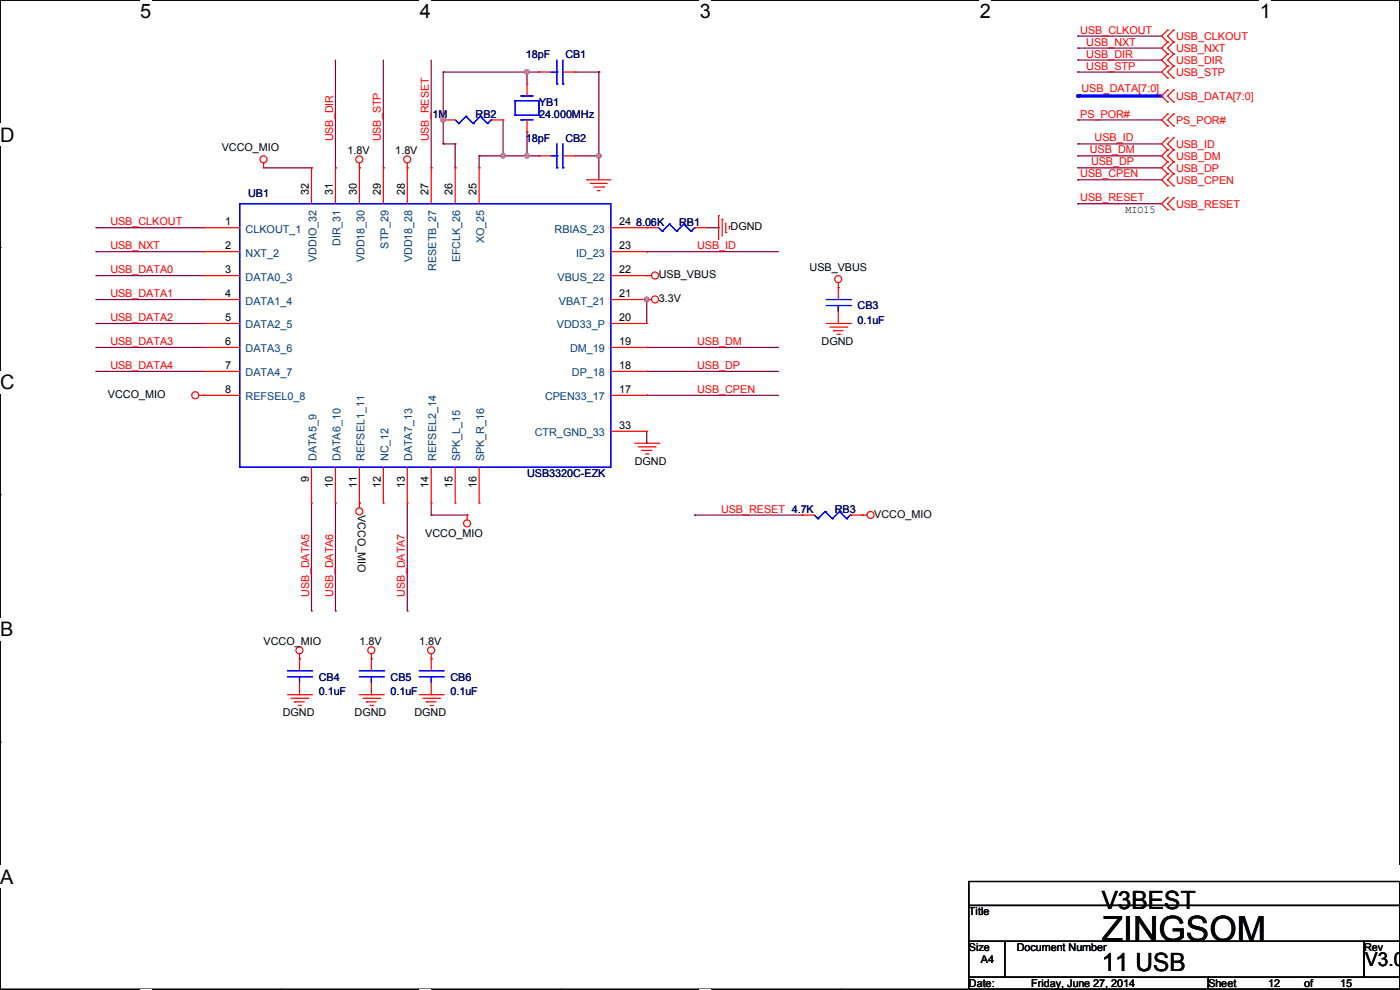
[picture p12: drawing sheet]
<svg xmlns="http://www.w3.org/2000/svg" width="297mm" height="210mm" viewBox="0 0 297 210" stroke-linecap="round" stroke-linejoin="round" font-family="sans-serif">
<path d="M0 0h297v209.8h-297z" fill="none" stroke="#000" stroke-width=".25"/>
<g fill="#fff">
<path d="M29.7 0h2.4v4.8h-2.4z"/>
<path d="M29.7 209.8h2.4v.2h-2.4z"/>
</g>
<path d="M59.4 0h.1M59.4 209.8h.1" fill="none" stroke="#000" stroke-width=".25"/>
<g fill="#fff">
<path d="M89.1 0h2.3v4.8h-2.3z"/>
<path d="M89.1 209.8h2.3v.2h-2.3z"/>
</g>
<path d="M118.8 0h.1M118.8 209.8h.1" fill="none" stroke="#000" stroke-width=".25"/>
<g fill="#fff">
<path d="M148.5 0h2.3v4.8h-2.3z"/>
<path d="M148.5 209.8h2.3v.2h-2.3z"/>
</g>
<path d="M178.2 0h.1M178.2 209.8h.1" fill="none" stroke="#000" stroke-width=".25"/>
<g fill="#fff">
<path d="M207.9 0h2.3v4.8h-2.3z"/>
<path d="M207.9 209.8h2.3v.2h-2.3z"/>
</g>
<path d="M237.6 0h.1M237.6 209.8h.1" fill="none" stroke="#000" stroke-width=".25"/>
<g fill="#fff">
<path d="M267.3 0h2.3v4.8h-2.3z"/>
<path d="M267.3 209.8h2.3v.2h-2.3z"/>
<path d="M0 26.2h3.1v4.8h-3.1z"/>
<path d="M0 78.7h3.1v4.7h-3.1z"/>
</g>
<path d="M0 52.5h.1M297 52.5h.1" fill="none" stroke="#000" stroke-width=".25"/>
<path d="M0 131.1h2.9v4.8h-2.9z" fill="#fff"/>
<path d="M0 104.9h.1M297 104.9h.1" fill="none" stroke="#000" stroke-width=".25"/>
<g fill="#fff">
<path d="M0 183.6h2.9v4.7h-2.9z"/>
<path d="M296.9 183.6h.1v4.7h-.1z"/>
</g>
<path d="M0 157.4h.1M297 157.4h.1" fill="none" stroke="#000" stroke-width=".25"/>
<g fill="none" stroke="#800040" stroke-width=".25">
<path d="M71.2 12.7v22.9M81.3 12.7v22.9M91.5 12.7v22.9M94 15.3h.1M94 15.3h17.8M94 15.3v15.2M111.8 15.3h.1M111.8 15.3v2.5M122 15.3h5M127 15.3h.1M127 15.3v22.8M228.6 10.2h.1"/>
<path d="M228.6 7.7h.1M228.6 15.3h.1M228.6 12.7h.1M228.6 15.3h17.8M228.6 10.2h17.8M228.6 7.7h17.8M228.6 12.7h17.8M71.2 35.6h.1M81.3 35.6h.1M91.5 35.6h.1M94 25.4h.1M94 30.5h.1"/>
<path d="M94 30.5h2.6M96.6 30.5h.1M96.6 35.6h.1M96.6 30.5v5.1M101.6 33.1h.1M101.6 35.6h.1M101.6 33.1h12.7M101.6 33.1v2.5M106.7 33.1h.1M106.7 25.4v7.7M111.8 28h.1M111.8 28v5.1"/>
<path d="M114.3 33.1h.1M122 33.1h5M127 33.1h.1M228.6 25.4h.1M228.6 25.4h17.8M20.4 48.3h.1M20.4 53.4h.1M20.4 58.5h.1M20.4 48.3h22.8M20.4 53.4h22.8M20.4 58.5h22.8M137.2 53.4h.1"/>
<path d="M137.2 53.4h27.9M149.9 48.3h2.5M152.4 48.3h.1M20.4 63.5h.1M20.4 68.6h.1M20.4 73.7h.1M20.4 78.8h.1M20.4 63.5h22.8M20.4 68.6h22.8M20.4 73.7h22.8M20.4 78.8h22.8M137.2 94h.1"/>
<path d="M137.2 91.5v2.5M66.1 106.7v22.9M71.2 106.7v22.9M86.4 106.7v22.9M66.1 129.6h.1M71.2 129.6h.1M86.4 129.6h.1"/>
</g>
<g fill="#f0f" stroke="#f0f" stroke-width=".25">
<circle cx="127" cy="33" r=".49"/>
<circle cx="111.8" cy="15.3" r=".49"/>
<circle cx="94" cy="25.4" r=".49"/>
<circle cx="111.8" cy="33" r=".49"/>
<circle cx="106.7" cy="33" r=".49"/>
</g>
<path d="M228.6 20.4h17.8" fill="none" stroke="#00f" stroke-width=".76"/>
<circle cx="228.6" cy="20.4" r=".38" fill="#00f"/>
<g fill="none" stroke="#800040" stroke-width=".25">
<path d="M111.8 15.3h.1M111.8 15.3h2.5M55.9 35.6h10.2M66.1 35.6h.1M228.6 30.5h.1M228.6 33.1h.1M228.6 35.6h.1M228.6 38.1h.1M228.6 35.6h17.8M228.6 30.5h17.8M228.6 33.1h17.8M228.6 38.1h17.8"/>
<path d="M228.6 43.2h.1M228.6 43.2h17.8M137.2 73.7h.1M137.2 78.8h.1M137.2 63.5h.1M137.2 73.7h27.9M137.2 78.8h27.9M137.2 63.5v5.1M137.2 83.9h.1M137.2 83.9h27.9M91.5 109.3h.1M91.5 106.7v2.6"/>
<path d="M91.5 109.3h7.6M99.1 109.3h.1M147.4 109.3h.1M147.4 109.3h22.8"/>
</g>
<g fill="#f0f" stroke="#f0f" stroke-width=".25">
<circle cx="137.2" cy="63.5" r=".49"/>
<circle cx="127" cy="33" r=".49"/>
<circle cx="111.8" cy="15.3" r=".49"/>
<circle cx="94" cy="25.4" r=".49"/>
<circle cx="111.8" cy="33" r=".49"/>
<circle cx="106.7" cy="33" r=".49"/>
</g>
<g fill="none" stroke="#f00" stroke-width=".25">
<path d="M111.8 17.8h.1M111.8 17.8v2.6M114.3 15.3h.1M114.3 15.3h2.6M119.4 15.3h2.6M122 15.3h.1M247.7 6.4h.1M247.7 8.9h.1M247.7 11.5h.1M247.7 14h.1M247.7 16.6h.1M247.7 19.1h.1"/>
<path d="M247.7 6.4l-1.3 1.3 1.3 1.2M247.7 8.9l-1.3 1.3 1.3 1.3M247.7 14l-1.3 1.3 1.3 1.3M247.7 11.5l-1.3 1.2 1.3 1.3M247.7 19.1l-1.3 1.3 1.3 1.2M249 8.9h.1M249 6.4h.1M249 11.5h.1M249 16.6h.1M249 14h.1M249 19.1h.1M249 6.4l-1.3 1.3 1.3 1.2"/>
<path d="M249 8.9l-1.3 1.3 1.3 1.3M249 14l-1.3 1.3 1.3 1.3M249 11.5l-1.3 1.2 1.3 1.3M249 19.1l-1.3 1.3 1.3 1.2M55.9 35.6h.1M55.9 34.6v1M66.1 35.6h.1M66.1 35.6v7.6M71.2 35.6h.1M71.2 35.6v7.6M76.2 35.6h.1M76.2 34.6v8.6"/>
<path d="M81.3 35.6h.1M81.3 35.6v7.6M86.4 35.6h.1M86.4 34.6v8.6M91.5 35.6h.1M91.5 35.6v7.6M94 25.4h.1M94 25.4h2.6M96.6 35.6h.1M96.6 35.6v7.6M101.6 35.6h.1M101.6 35.6v7.6"/>
<path d="M104.2 25.4h2.5M106.7 25.4h.1M111.8 28h.1M111.8 25.4v2.6M114.3 33.1h.1M114.3 33.1h2.6M119.4 33.1h2.6M122 33.1h.1M124.5 38.1h.1M124.5 38.1h5.1M125.3 38.9h.1M125.3 38.9h3.5"/>
<path d="M126 39.7h2.1M128.1 39.7h.1M247.7 24.2h.1M247.7 26.7h.1M247.7 21.6h.1M247.7 29.3h.1M247.7 31.8h.1M247.7 34.3h.1M247.7 36.9h.1M247.7 39.4h.1M247.7 24.2l-1.3 1.2 1.3 1.3M247.7 29.3l-1.3 1.2 1.3 1.3"/>
<path d="M247.7 31.8l-1.3 1.3 1.3 1.2M247.7 34.3l-1.3 1.3 1.3 1.3M247.7 36.9l-1.3 1.2 1.3 1.3M249 26.7h.1M249 24.2h.1M249 21.6h.1M249 31.8h.1M249 29.3h.1M249 34.3h.1M249 36.9h.1M249 39.4h.1M249 24.2l-1.3 1.2 1.3 1.3"/>
<path d="M249 29.3l-1.3 1.2 1.3 1.3M249 31.8l-1.3 1.3 1.3 1.2M249 34.3l-1.3 1.3 1.3 1.3M249 36.9l-1.3 1.2 1.3 1.3M43.2 48.3h.1M43.2 53.4h.1M43.2 58.5h.1M43.2 58.5h7.6M43.2 48.3h7.6M43.2 53.4h7.6M126.8 40.4h.1M126.8 40.4h.5"/>
<path d="M129.6 58.5h8.6M129.6 48.3h10.1M129.6 53.4h7.6M137.2 58.5h.1M137.2 48.3h.1M137.2 53.4h.1M147.4 48.3h2.5M149.9 48.3h.1M152.4 45.8h.1M152.4 45.8v5M153.2 46.5h.1M153.2 46.5v3.6"/>
<path d="M154 49.3h.1M154 47.3v2M154.7 48h.1M154.7 48v.6M177.8 60v3.5M247.7 42h.1M247.7 44.5h.1M247.7 42l-1.3 1.2 1.3 1.3M249 44.5h.1M249 42h.1M249 42l-1.3 1.2 1.3 1.3M43.2 68.6h.1"/>
<path d="M43.2 63.5h.1M43.2 73.7h.1M43.2 78.8h.1M43.2 68.6h7.6M43.2 63.5h7.6M43.2 73.7h7.6M43.2 78.8h7.6M129.6 68.6h7.6M129.6 63.5h8.6M129.6 73.7h7.6M129.6 78.8h7.6M137.2 63.5h.1"/>
<path d="M137.2 68.6h.1M137.2 73.7h.1M137.2 78.8h.1M175.3 68.6h5.1M176.1 69.4h3.5M176.8 70.1h.1M176.8 70.1h2.1M177.6 70.9h.5M177.8 61h.1M177.8 68.6h.1M177.8 66.1v2.5M178.1 70.9h.1"/>
<path d="M179.6 69.4h.1M180.4 68.6h.1M42.2 83.9h8.6M43.2 83.9h.1M66.1 99.1v7.6M71.2 99.1v7.6M76.2 99.1v8.6M81.3 99.1v7.6M86.4 99.1v7.6M91.5 99.1v7.6M96.6 99.1v7.6M101.6 99.1v7.6"/>
<path d="M129.6 83.9h7.6M129.6 91.5h7.6M134.7 94h5M135.4 94.8h3.6M136.2 95.5h.1M136.2 95.5h2M136.9 96.3h.6M137.2 83.9h.1M137.2 91.5h.1M137.5 96.3h.1M139 94.8h.1M139.7 94h.1"/>
<path d="M66.1 106.7h.1M71.2 106.7h.1M76.2 106.7h.1M81.3 106.7h.1M86.4 106.7h.1M91.5 106.7h.1M96.6 106.7h.1M99.1 109.3h.1M99.1 109.3v1M101.6 106.7h.1M170.2 109.3h.1M170.2 109.3h2.6"/>
<path d="M180.4 109.3h3.5M182.9 109.3h.1M63.5 139.7h.1M63.5 138.7v3.6M78.8 139.7h.1M78.8 138.7v3.6M91.5 139.7h.1M91.5 138.7v3.6M61 147.4h5.1M61.8 148.1h3.5M62.5 148.9h.1M62.5 148.9h2.1"/>
<path d="M63.3 149.6h.5M63.5 147.4h.1M63.5 144.8v2.6M63.8 149.6h.1M65.3 148.1h.1M66.1 147.4h.1M76.2 147.4h5.1M77 148.1h3.6M77.8 148.9h.1M77.8 148.9h2M78.5 149.6h.5M78.8 147.4h.1"/>
<path d="M78.8 144.8v2.6M79 149.6h.1M80.6 148.1h.1M81.3 147.4h.1M88.9 147.4h5.1M89.7 148.1h3.6M90.5 148.9h.1M90.5 148.9h2M91.2 149.6h.5M91.5 147.4h.1M91.5 144.8v2.6M91.7 149.6h.1"/>
<path d="M93.3 148.1h.1M94 147.4h.1"/>
<circle cx="55.9" cy="33.8" r=".74"/>
<circle cx="76.2" cy="33.8" r=".74"/>
<circle cx="86.4" cy="33.8" r=".74"/>
<circle cx="139" cy="58.4" r=".74"/>
<circle cx="177.8" cy="59.2" r=".74"/>
<circle cx="139" cy="63.5" r=".74"/>
<circle cx="41.4" cy="83.8" r=".74"/>
<circle cx="76.2" cy="108.5" r=".74"/>
<circle cx="99.1" cy="111" r=".74"/>
<circle cx="184.7" cy="109.2" r=".74"/>
<circle cx="63.5" cy="137.9" r=".74"/>
<circle cx="78.8" cy="137.9" r=".74"/>
<circle cx="91.5" cy="137.9" r=".74"/>
</g>
<path d="M205.5 187h91.5v5.1h-91.5zM205.5 192.1h91.5v7.6h-91.5zM205.5 199.7h7.6v7.6h-7.6zM213.1 199.7h76.2v7.6h-76.2zM289.3 199.7h7.7v7.6h-7.7zM205.5 207.3h50.8v2.5h-50.8zM256.3 207.3h40.7v2.5h-40.7z" fill="none" stroke="#000" stroke-width=".25"/>
<g fill="none" stroke="#00f" stroke-width=".25">
<path d="M116.9 15.3h1.3M118.2 17.8h.1M118.2 15.3h.1M118.2 12.7v5.1M119.4 17.8h.1M119.4 12.7v5.1M96.6 25.4l.7 .8M97.3 26.2h.1M98.8 24.7h.1M98.8 24.7l-1.5 1.5M98.8 24.7l1.6 1.5M100.4 26.2h.1"/>
<path d="M101.9 24.7h.1M101.9 24.7l-1.5 1.5M101.9 24.7l1.5 1.5M103.4 26.2h.1M104.2 25.4h.1M104.2 25.4l-.8 .8M109.3 24.4h.1M109.3 21.4h.1M109.3 24.4h5M109.3 21.4v3M109.3 21.4h5M110.5 25.4h.1"/>
<path d="M110.5 20.4h.1M110.5 25.4h2.6M110.5 20.4h2.6M114.3 21.4h.1M114.3 24.4h.1M114.3 21.4v3M116.9 33.1h1.3M118.2 35.6h.1M118.2 33.1h.1M118.2 30.5v5.1M119.4 35.6h.1M119.4 30.5v5.1"/>
<path d="M50.8 43.2h78.8v55.9h-78.8zM139.7 48.3l.8 .8M140.5 49.1h.1M142 47.5h.1M142 47.5l-1.5 1.6M142 47.5l1.6 1.6M143.6 49.1h.1M145.1 47.5h.1M145.1 47.5l-1.5 1.6M145.1 47.5l1.5 1.6M146.6 49.1h.1M147.4 48.3h.1"/>
<path d="M147.4 48.3l-.8 .8M175.3 63.5h5.1M175.3 64.8h5.1M177.8 64.8h.1M177.8 64.8v1.3M180.4 63.5h.1M180.4 64.8h.1M172.8 109.3l.7 .7M173.5 110h.1M175 108.5h.1M175 108.5l-1.5 1.5M175 108.5l1.6 1.5"/>
<path d="M176.6 110h.1M178.1 108.5h.1M178.1 108.5l-1.5 1.5M178.1 108.5l1.5 1.5M179.6 110h.1M180.4 109.3h.1M180.4 109.3l-.8 .7M61 142.3h5.1M61 143.6h5.1M63.5 143.6h.1M63.5 143.6v1.2M66.1 142.3h.1"/>
<path d="M66.1 143.6h.1M76.2 142.3h5.1M76.2 143.6h5.1M78.8 143.6h.1M78.8 143.6v1.2M81.3 142.3h.1M81.3 143.6h.1M88.9 142.3h5.1M88.9 143.6h5.1M91.5 143.6h.1M91.5 143.6v1.2M94 142.3h.1"/>
<path d="M94 143.6h.1"/>
</g>
<text font-size="7.4" x="233.7" y="199.7">ZINGSOM</text>
<g font-size="5.3">
<text x="233.7" y="192.8">V3BEST</text>
<text x="233.7" y="206">11 USB</text>
</g>
<g font-size="4.2">
<text x="29.7" y="3.9">5</text>
<text x="89.1" y="3.9">4</text>
<text x="148.5" y="3.9">3</text>
<text x="207.9" y="3.9">2</text>
<text x="267.2" y="3.9">1</text>
<text x="0" y="30.1">D</text>
<text x="0" y="82.5">C</text>
<text x="0" y="135">B</text>
<text x="0" y="187.4">A</text>
<text x="297" y="187.4">A</text>
</g>
<text font-size="4.1" x="289.6" y="204.9">V3.0</text>
<g font-size="2.3" fill="#f00">
<text x="229.2" y="7.2">USB_CLKOUT</text>
<text x="230.4" y="9.7">USB_NXT</text>
<text x="249.5" y="8.5">USB_CLKOUT</text>
<text x="249.5" y="11">USB_NXT</text>
<text x="230.4" y="14.8">USB_STP</text>
<text x="230.4" y="12.2">USB_DIR</text>
<text x="249.5" y="16.1">USB_STP</text>
<text x="249.5" y="13.5">USB_DIR</text>
<text x="229.4" y="19.6">USB_DATA[7:0]</text>
<text x="249.5" y="21.2">USB_DATA[7:0]</text>
<text x="229.2" y="24.9">PS_POR#</text>
<text x="249.5" y="26.2">PS_POR#</text>
<text x="70.7" y="30" transform="rotate(-90 70.7 30)">USB_DIR</text>
<text x="80.8" y="30" transform="rotate(-90 80.8 30)">USB_STP</text>
<text x="91" y="30" transform="rotate(-90 91 30)">USB_RESET</text>
<text x="231.2" y="32.6">USB_DM</text>
<text x="231.5" y="35.1">USB_DP</text>
<text x="232.2" y="30">USB_ID</text>
<text x="249.5" y="31.3">USB_ID</text>
<text x="249.5" y="33.9">USB_DM</text>
<text x="229.2" y="37.6">USB_CPEN</text>
<text x="249.5" y="36.4">USB_DP</text>
<text x="249.5" y="38.9">USB_CPEN</text>
<text x="23.4" y="47.8">USB_CLKOUT</text>
<text x="229.2" y="42.7">USB_RESET</text>
<text x="249.5" y="44">USB_RESET</text>
<text x="23.4" y="52.9">USB_NXT</text>
<text x="147.9" y="52.9">USB_ID</text>
<text x="23.4" y="58">USB_DATA0</text>
<text x="23.4" y="63">USB_DATA1</text>
<text x="23.4" y="68.1">USB_DATA2</text>
<text x="23.4" y="73.2">USB_DATA3</text>
<text x="147.9" y="73.2">USB_DM</text>
<text x="23.4" y="78.3">USB_DATA4</text>
<text x="147.9" y="78.3">USB_DP</text>
<text x="147.9" y="83.4">USB_CPEN</text>
<text x="153" y="108.8">USB_RESET 4.7K</text>
<text x="65.6" y="126.5" transform="rotate(-90 65.6 126.5)">USB_DATA5</text>
<text x="70.7" y="126.5" transform="rotate(-90 70.7 126.5)">USB_DATA6</text>
<text x="85.9" y="126.5" transform="rotate(-90 85.9 126.5)">USB_DATA7</text>
</g>
<g font-size="2.3" fill="#000080">
<text x="111.6" y="12.3">18pF</text>
<text x="119.9" y="12.3">CB1</text>
<text x="114.4" y="22.4">YB1</text>
<text x="91.7" y="25">1M</text>
<text x="100.9" y="25">RB2</text>
<text x="114.4" y="25">24.000MHz</text>
<text x="111.6" y="30.1">18pF</text>
<text x="119.9" y="30.1">CB2</text>
<text x="52.6" y="41.7">UB1</text>
<text x="134.9" y="47.8">8.06K</text>
<text x="144.1" y="47.8">RB1</text>
<text x="181.9" y="65.6">CB3</text>
<text x="181.9" y="68.7">0.1uF</text>
<text x="111.8" y="101.2">USB3320C-EZK</text>
<text x="177.1" y="108.8">RB3</text>
<text x="67.6" y="144.4">CB4</text>
<text x="67.6" y="147.4">0.1uF</text>
<text x="82.9" y="144.4">CB5</text>
<text x="82.9" y="147.4">0.1uF</text>
<text x="95.6" y="144.4">CB6</text>
<text x="95.6" y="147.4">0.1uF</text>
</g>
<g font-size="2.3">
<text x="47" y="32.1">VCCO_MIO</text>
<text x="73.7" y="32.6">1.8V</text>
<text x="83.9" y="32.6">1.8V</text>
<text x="65.5" y="41.4" transform="rotate(-90 65.5 41.4)">32</text>
<text x="70.6" y="41.4" transform="rotate(-90 70.6 41.4)">31</text>
<text x="75.7" y="41.4" transform="rotate(-90 75.7 41.4)">30</text>
<text x="80.8" y="41.4" transform="rotate(-90 80.8 41.4)">29</text>
<text x="85.9" y="41.4" transform="rotate(-90 85.9 41.4)">28</text>
<text x="90.9" y="41.4" transform="rotate(-90 90.9 41.4)">27</text>
<text x="96" y="41.4" transform="rotate(-90 96 41.4)">26</text>
<text x="101.1" y="41.4" transform="rotate(-90 101.1 41.4)">25</text>
<text x="47.8" y="47.8">1</text>
<text x="131.4" y="47.8">24</text>
<text x="238.8" y="45.1">MIO15</text>
<text x="47.8" y="52.8">2</text>
<text x="131.4" y="52.8">23</text>
<text x="155" y="48.9">DGND</text>
<text x="47.8" y="57.9">3</text>
<text x="131.4" y="57.9">22</text>
<text x="139.8" y="59">USB_VBUS</text>
<text x="171.8" y="57.5">USB_VBUS</text>
<text x="47.8" y="63">4</text>
<text x="131.4" y="63">21</text>
<text x="139.8" y="64.1">3.3V</text>
<text x="47.8" y="68.1">5</text>
<text x="131.4" y="68.1">20</text>
<text x="47.8" y="73.2">6</text>
<text x="131.4" y="73.2">19</text>
<text x="174.3" y="73.2">DGND</text>
<text x="47.8" y="78.2">7</text>
<text x="47.8" y="83.3">8</text>
<text x="131.4" y="78.2">18</text>
<text x="131.4" y="83.3">17</text>
<text x="22.9" y="84.4">VCCO_MIO</text>
<text x="131.4" y="90.9">33</text>
<text x="134.7" y="98.6">DGND</text>
<text x="65.5" y="102.2" transform="rotate(-90 65.5 102.2)">9</text>
<text x="70.6" y="103.4" transform="rotate(-90 70.6 103.4)">10</text>
<text x="75.7" y="103.4" transform="rotate(-90 75.7 103.4)">11</text>
<text x="80.8" y="103.4" transform="rotate(-90 80.8 103.4)">12</text>
<text x="85.9" y="103.4" transform="rotate(-90 85.9 103.4)">13</text>
<text x="90.9" y="103.4" transform="rotate(-90 90.9 103.4)">14</text>
<text x="96" y="103.4" transform="rotate(-90 96 103.4)">15</text>
<text x="101.1" y="103.4" transform="rotate(-90 101.1 103.4)">16</text>
<text x="75.9" y="109.3" transform="rotate(90 75.9 109.3)">VCCO_MIO</text>
<text x="90.2" y="113.9">VCCO_MIO</text>
<text x="185.5" y="109.8">VCCO_MIO</text>
<text x="55.9" y="136.7">VCCO_MIO</text>
<text x="76.2" y="136.7">1.8V</text>
<text x="88.9" y="136.7">1.8V</text>
<text x="60" y="152">DGND</text>
<text x="75.2" y="152">DGND</text>
<text x="87.9" y="152">DGND</text>
<text x="205.5" y="194.1">Title</text>
<text x="205.5" y="201.8">Size</text>
<text x="215.7" y="201.8">Document Number</text>
<text x="289.4" y="201.8">Rev</text>
<text x="205.5" y="209.4">Date:</text>
<text x="208.1" y="204.3">A4</text>
<text x="218.7" y="209.4">Friday, June 27, 2014</text>
<text x="256.3" y="209.4">Sheet</text>
<text x="269" y="209.4">12</text>
<text x="276.7" y="209.4">of</text>
<text x="284.3" y="209.4">15</text>
</g>
<g font-size="2.3" fill="#004080">
<text x="52.1" y="49.4">CLKOUT_1</text>
<text x="72.2" y="52.2" transform="rotate(-90 72.2 52.2)">DIR_31</text>
<text x="82.4" y="52.7" transform="rotate(-90 82.4 52.7)">STP_29</text>
<text x="102.7" y="51.6" transform="rotate(-90 102.7 51.6)">XO_25</text>
<text x="117.7" y="49.4">RBIAS_23</text>
<text x="52.1" y="54.4">NXT_2</text>
<text x="52.1" y="59.5">DATA0_3</text>
<text x="67.1" y="55.5" transform="rotate(-90 67.1 55.5)">VDDIO_32</text>
<text x="77.3" y="55.7" transform="rotate(-90 77.3 55.7)">VDD18_30</text>
<text x="87.5" y="55.7" transform="rotate(-90 87.5 55.7)">VDD18_28</text>
<text x="92.5" y="57.4" transform="rotate(-90 92.5 57.4)">RESETB_27</text>
<text x="97.6" y="55.7" transform="rotate(-90 97.6 55.7)">EFCLK_26</text>
<text x="118.3" y="59.5">VBUS_22</text>
<text x="122.2" y="54.4">ID_23</text>
<text x="52.1" y="64.6">DATA1_4</text>
<text x="118.5" y="64.6">VBAT_21</text>
<text x="52.1" y="69.7">DATA2_5</text>
<text x="118.2" y="69.7">VDD33_P</text>
<text x="52.1" y="74.8">DATA3_6</text>
<text x="121" y="74.8">DM_19</text>
<text x="52.1" y="79.8">DATA4_7</text>
<text x="121.3" y="79.8">DP_18</text>
<text x="52.1" y="84.9">REFSEL0_8</text>
<text x="115.6" y="84.9">CPEN33_17</text>
<text x="113.5" y="92.5">CTR_GND_33</text>
<text x="67.1" y="97.8" transform="rotate(-90 67.1 97.8)">DATA5_9</text>
<text x="72.2" y="97.8" transform="rotate(-90 72.2 97.8)">DATA6_10</text>
<text x="77.3" y="97.8" transform="rotate(-90 77.3 97.8)">REFSEL1_11</text>
<text x="82.4" y="97.8" transform="rotate(-90 82.4 97.8)">NC_12</text>
<text x="87.5" y="97.8" transform="rotate(-90 87.5 97.8)">DATA7_13</text>
<text x="92.5" y="97.8" transform="rotate(-90 92.5 97.8)">REFSEL2_14</text>
<text x="97.6" y="97.8" transform="rotate(-90 97.6 97.8)">SPK_L_15</text>
<text x="102.7" y="97.8" transform="rotate(-90 102.7 97.8)">SPK_R_16</text>
</g>
</svg>
